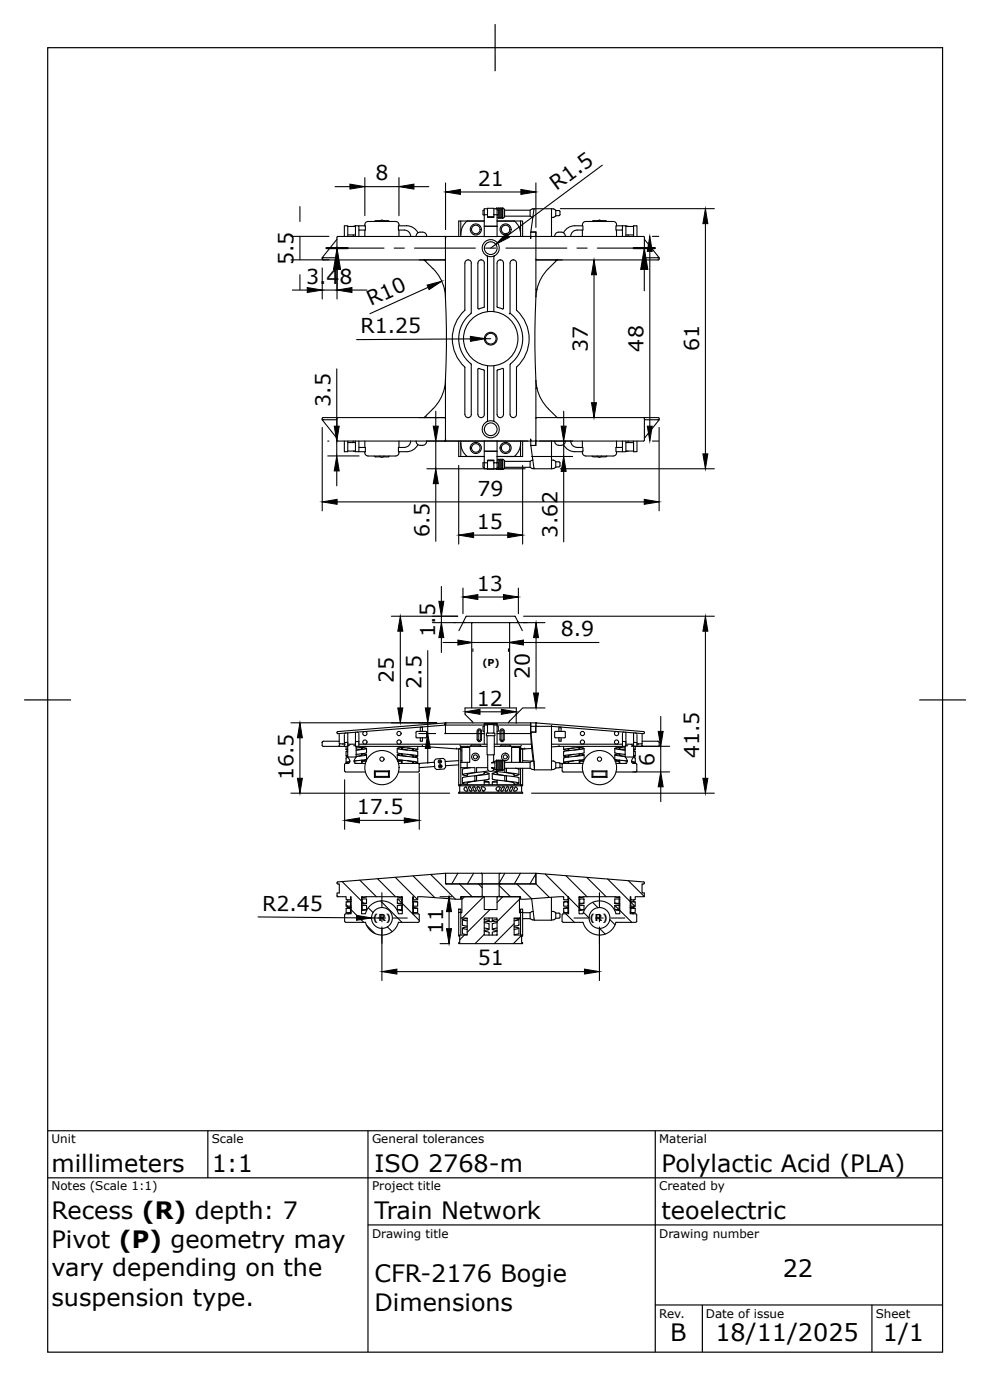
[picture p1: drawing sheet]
<svg xmlns="http://www.w3.org/2000/svg" width="210mm" height="297mm" viewBox="0 0 210 297" stroke-linecap="round" stroke-linejoin="round" font-family="sans-serif">
<g fill="none" stroke="#000" stroke-width=".25">
<path d="M10.1 10.1h190.1v277.1h-190.1zM105.1 5.1v10M5.1 148.7h10M205.1 148.7h-9.9M10.1 240.2h190.1M10.1 250.2h190.1M44.1 240.2v10M78.1 240.2v47M139.1 240.2v47M78.1 260.2h122.1M139.1 277.2h61.1M149.1 277.2v10"/>
<path d="M185.2 277.2v10"/>
</g>
<g fill="none" stroke="#000" stroke-width=".23">
<path d="M71.1 39.6h3.2M77.5 37.7v8.1M77.5 39.6h7.2M84.7 37.7v8.1M87.9 39.6h3.2M94.6 38.9v9.9M113.8 38.9v9.4M127.9 35.1l-20.1 14.9M61.8 50.2h8M63.7 43.9v3.1M63.7 50.2v5M63.7 58.4v3.1"/>
<path d="M68.4 56.9v6.6M71.6 54.7h-3.2l.1 .4 .2 .1M71.6 50.8l-3.2 3.9M71.6 56.9v6.6M71.7 50.2h33.9M71.8 50.2l-.2 .2v4.6l.2 .2M73.1 50.2v-2.2h.8v2.2M73.8 52.7h7.8M73.9 48.1h1.6M73.9 49.9h1.6M75 49.9v.3M75.5 50.2v-2.2h.7v2.2"/>
<path d="M75.5 48l-.5 .1M76.2 48h1.4v.1v.8h-1.4M77.5 48a.89 .89 0 0 1 1.2-1h4.5a1.45 1.45 0 0 1 1.5 .5v.5M77.5 48.9v1.3M80.7 47a.51 .51 0 0 1 .9 0M80.8 46.9h-1.1l-.2 .1M81.4 46.9h1.1l.2 .1M83.7 52.7h2.2M84.7 48.9v1.3M88 52.7h13M88.7 49.4a2.65 2.65 0 0 0-2.4-1.4h-1.7v.9a2.17 2.17 0 0 1 2.4 .5l.2 .8M89 55.2h1.1"/>
<path d="M89.2 49.3h.5M89.2 49.3a.89 .89 0 0 0-.9 .9M89.8 49.3a.86 .86 0 0 1 .8 .9M90.1 55.2h.1M90.1 55.2l.4 .2M94.4 50.2l.2 .2M94.6 55.2h-4.5a13.8 13.8 0 0 1 3.5 4.2 8 8 0 0 1 1 3.8v.1M94.6 50.4v.3M94.6 50.3v.1M94.6 55l-.2 .2h-32.6M94.6 50.2v13.1l.2 6.9-.2 10.4v13.1h8.2M97.8 40.8h12.8"/>
<path d="M97.8 49.8v-2.9h-.4v3.3M97.8 46.9h5M97.8 49.8v.4M98.7 55.9v9.9M98.7 55.9a.68 .68 0 0 1 .7-.7 .68 .68 0 0 1 .7 .7M99.2 46.9l-.7 .8a3.6 3.6 0 0 0-.7 2.1M99.3 55.2h.1M100.1 55.9v10.5a7 7 0 0 0 0 11v10.6a.67 .67 0 0 1-.7 .7 .67 .67 0 0 1-.7-.7M101.5 55.9v9.6M101.5 55.9a.68 .68 0 0 1 .7-.7 .68 .68 0 0 1 .7 .7M102.1 55.2h.1M102.8 45.6h.7v.5h1.4v-.5h.7"/>
<path d="M102.8 44.5l-.2 .2v.9l.2 .1M102.8 55.9l.1 9.2-1.2 .5-.2-.1M103.1 52.7h2.2M103.4 54.3l.1 .2M103.5 44.3h-.7v3.8h2.8M103.5 45.6v-1.4h1.4v1.4M103.5 54.5v11.7M103.5 46.1h1.4M103.5 46h1.4M104.9 54.5v11.7M104.9 44.3h.7M105 54.3l-.1 .2"/>
<path d="M105.3 44.3l.2-.1 .1 .1M105.3 51.9l-1.1 .8M105.5 44.2v.1M105.6 44.3v3.8M105.6 44.5l.2 .2v.9M105.6 50.2h7.1v.5v-.5h1.1v12.9l-.2 7.1 .2 10.6v12.9h-1.1v-.5v.5h-7.1M105.6 55.9v9.2l.1 .2 1.1 .3 .1-.1v-9.6M105.6 55.9a.68 .68 0 0 1 .6-.7 .68 .68 0 0 1 .7 .7M105.6 48.1h-2.8v2.1M105.6 46.2h.2M105.6 44.4h.2M105.6 48.1v2.1"/>
<path d="M105.8 44.7v-.5h.2v2.2h-.2v-.8M105.8 45.6l-.2 .1M106 46.2h.2M106 44.4h.2M106.2 55.2h.1M106.2 44.2h.3v2.2h-.3zM106.5 46.2h.2M106.5 44.4h.2M106.8 44.2l.3 .3v1.6l-.3 .3M106.8 44.2v2.2M107.1 45.9h5.5M107.1 44.6h5.5"/>
<path d="M107.4 52.7h13M108.3 55.9v10.7l-.2 .1M108.3 55.9a.68 .68 0 0 1 .7-.7 .68 .68 0 0 1 .7 .7M108.9 55.2h.1M109.7 55.9v10.1M110.5 46.9h-4.9h3.6a3.6 3.6 0 0 1 1.3 2.8M110.5 46.9h.5v3.3M110.5 46.9v3.3M112.6 44.6v1.3M112.6 45.9l.3 .2M112.7 50.2h.1M112.9 44.4l-.3 .2"/>
<path d="M113 46.1l.1 .1M113.1 46.2h.1M113.4 44.4h-.4M113.8 49.3h-1.1l.7-5h3.7v5.9M113.8 49.3v.9h22.9l.1 .2v4.6l-.1 .2M113.8 55.2h4.5M113.8 49.3h-1.1v.9M116.4 57.1l-1.3 1.7-.6 1.2-.5 1.4M117.1 44.4h.5a.78 .78 0 0 1 .4 1.1v.4l-.5 .3M117.1 46.2h.4M117.8 50.2a1.15 1.15 0 0 1 1.1-.9 1.15 1.15 0 0 1 1.1 .9M118 44.7l.9 .1v.8"/>
<path d="M118.3 55.2h1.1M118.3 55.2l-1.9 1.9M118.3 55.2l-.4 .2M118.9 45.6l-.2 .2h-.7M119 44.3h32.7M119.7 49.4a2.65 2.65 0 0 1 2.4-1.4h1.6l.1 .9a2.15 2.15 0 0 0-2.3 .5l-.3 .8M122.5 52.7h2.2M123.7 48.9v1.3M126.1 58.4v27.1M126.8 52.7h7.8M127 46.9h-1.1l-.2 .1M127.3 46.8l-.5 .2"/>
<path d="M127.3 46.8l.5 .2M127.6 46.9h1.1l.2 .1M130.2 47h-5a1.19 1.19 0 0 0-1.5 .7v.3M130.3 47a.71 .71 0 0 1 .6 1M130.9 48.9v1.3M132.2 48h-1.4v.9h1.4M132.2 48h.7v2.2M132.2 48v2.2M132.9 48.1h1.6M132.9 49.9h1.6M132.9 48l.5 .1M133.4 49.9v.3"/>
<path d="M134.5 50.2v-2.2h.8v2.2M136.8 57.2v4.6M136.8 54.7h3.2v.3l-.3 .2h-25.7l-.2-.2M136.8 50.8l3.2 3.9M138 53.4v37.1M138.5 50.2h1.4M149.8 47.5v48.9M62.1 61.6h3.1M68.4 61.6h3.2M71.5 78.3v12.2M74.7 61.6h3.2M90.9 61l-12.4 5.6"/>
<path d="M94.4 61.4h.2M98.7 65.9a8.2 8.2 0 0 0 0 12M98.7 77.9v.1M98.7 78.1v9.9M98.7 65.8v.2M99.9 72l-24.2 .1M101.5 78.4v9.6M101.5 78.4l.2-.1 1.2 .4-.1 9.3a.67 .67 0 0 1-.6 .7 .67 .67 0 0 1-.7-.7M103.1 71.9h1.1M103.5 77.7l-.1 11.9M104.9 77.7v11.7M106.9 78.4l-.2-.1-1 .3-.1 .1v9.3a.68 .68 0 0 0 .6 .7 .68 .68 0 0 0 .7-.7v-9.6"/>
<path d="M108.3 66.5a6.9 6.9 0 0 1 0 10.9M109.7 65.9a8.2 8.2 0 0 1 0 12.1v10a.68 .68 0 0 1-.7 .7 .68 .68 0 0 1-.7-.7v-10.6M113.8 63v.1M113.8 61.4h.1M113.8 61.4h.2M114 61.4l-.2 1.6M68.4 89.2l3.2 3.9M68.4 90.8v17.7M69.6 93.7h.2M69.6 96.8h6.6M71.5 93.7v3.1M71.7 93.7h40.4"/>
<path d="M71.8 88.7l-.2 .2v4.6l.2 .2M73.1 93.7v2.2h.8v-2.2M73.9 95.8h1.6M73.9 94h1.6M75 93.7v.3M75 95.8l.5 .1M75.5 93.7v2.2M76.2 93.7v2.2h-.7M76.2 95h1.4v.8v.1h-1.4M77.5 96.2a.68 .68 0 0 0 .7 .6M77.5 93.7v1.3M77.5 95.9v.3"/>
<path d="M78.1 96.9h5.9M79.5 96.9l.2 .1h1.1M80.7 96.8l.4 .3M81.1 97.1h.1M81.6 96.8l-.5 .3M82.7 96.9l-.2 .1h-1.1M84.7 96.2a.68 .68 0 0 1-.7 .6M84.7 93.7v1.3M84.7 95.9v.3M87.2 93.7a1.38 1.38 0 0 1-1.4 1.3h-1.2v.9a4.2 4.2 0 0 0 3.5-.7l.6-.8M88.3 93.7h.1a1.01 1.01 0 0 0 1.3 .9M89 88.7h1.1"/>
<path d="M90.1 88.7h4.5M90.5 88.5l-.4 .2M90.6 93.7a.85 .85 0 0 1-.8 .9M90.6 99.6h20.9M92.5 87.3v3.2M92.5 93.7v5.9M94.4 82.5h.2M94.6 93.2v.3l-.2 .2M94.6 80.6v.1a8.5 8.5 0 0 1-2.6 6.1l-1.9 1.9M94.6 88.9l-.2-.2h-25.8l-.2 .5h3.2M94.6 93.5h.1M97.4 93.7v3.3h5.4"/>
<path d="M97.4 98.9v16.7M97.8 94.1a3.6 3.6 0 0 0 1.4 2.8M97.8 93.7v3.3M99.3 88.7h.1M102.1 88.7h.1M102.8 98.2l-.2 .1v.9l.2 .2M102.8 98.3v1.3M102.8 93.7h2.8v2.1h-2.8zM103.4 89.5a1.81 1.81 0 0 0-.6 2.8 1.81 1.81 0 0 0 2.8 0 1.81 1.81 0 0 0-.6-2.8M103.5 98.3v1.4h1.4v-1.4M103.5 97.8h1.4M103.5 97.9h1.4"/>
<path d="M104.9 89.4l.1 .2M105 89.5a1.81 1.81 0 0 0-1.6 0M105.5 99.6v.1M105.6 98.3h-.7v-.5h-1.4v.5h-.7v-2.5h2.8v3.9l-.3-.1M105.6 98.2l.2 .1v.9M105.6 97.7h.2M105.8 98.3v-.8h.2v2.2h-.2v-.5M105.8 99.2l-.2 .2M106 97.7h.2M106.2 88.7h.1M106.2 97.5h.3v2.2h-.3zM106.5 97.7h.2"/>
<path d="M106.7 97.5l.4 .3v1.6l-.3 .3zM106.8 97.5v2.2M107.1 98h5.5M107.1 99.3h5.5M108.9 88.7h.1M110.5 93.7v3.3M110.6 94.1a3.6 3.6 0 0 1-1.4 2.9h-1.9M111 93.7v3.3h-5.4M111 98.9v16.7M112.6 98v1.3M112.6 99.3l.3 .2M112.7 93.7h.1"/>
<path d="M112.7 93.7v.9M112.7 94.6l.7 5M112.9 97h8.7M112.9 97.8l-.3 .2M113.1 97.7h.1M113.1 97.7l-.1 .1M113.8 93.7v.9h-1.1M113.8 80.8v.1M113.8 82.5h.1M113.8 80.8l.2 1.7M113.8 82.5h.2M114 88.7l-.2 .2"/>
<path d="M114 82.5l.5 1.3 .6 1.3 1.3 1.7M116.4 86.8l1.9 1.9h-4.5M117.1 93.7v5.9M117.1 97.7h.5a.77 .77 0 0 1 .4 1.1v.5l-.5 .2h-4.5M117.8 93.7a1.15 1.15 0 0 0 1.1 .9 1.15 1.15 0 0 0 1.1-.9M118 98.1h.7l.2 .2v.8l-.9 .1M119 99.6h32.7M119.4 88.7h-1.1h21.5h.1l.1 .5M119.7 87.3v3.2M119.7 93.7v3.3M121.2 93.7a1.38 1.38 0 0 0 1.3 1.3h1.3l-.1 .9a4.2 4.2 0 0 1-3.4-.7l-.6-.8M123.7 93.7v1.3"/>
<path d="M123.7 95.9v.3M123.7 96.2a.68 .68 0 0 0 .7 .6M124.4 96.9h5.8M125.7 96.9l.2 .1h1.1M126.8 96.8l.5 .3M127.3 97.1h.1M127.8 96.8l-.5 .3M128.9 96.9l-.2 .1h-1.1M130.9 93.7v1.3M130.9 95.9v.3M130.9 96.2a.68 .68 0 0 1-.6 .6M132.2 93.7v2.2"/>
<path d="M132.2 95h-1.4v.9h1.4M132.9 93.7v2.2h-.7M132.9 95.8h1.6M132.9 94h1.6M133.4 95.8l-.5 .1M133.4 93.7v.3M134.5 93.7v2.2h.8v-2.2M136.7 88.7l.1 .2v4.6l-.2 .2h-22.6l-.2-.2M136.8 89.2h3.2l-3.2 3.9M138.5 93.7h1.4M140 90.8v17.7M71.5 100v3.2"/>
<path d="M71.6 106.6h65.2M92.5 102.7v12.3M100.6 113.7h7.2M119.7 100.1v15M83.1 130.9h14.1M85 134.1v16.3M90.8 138.2v12.2M91.8 132.2h6.8M93.7 124.6v3.1M93.7 130.9v1.3M93.7 135.4v3.2M94.1 136.5h3.1"/>
<path d="M98.3 124.9v5.4M98.4 132l.7-1.1h10.2l1.6 3.1M98.4 132l-1 2M98.4 132l.2 .2M98.6 132.2h11.2M100.4 132.2l-.2 .2v18M100.4 137.8v.6M100.4 136.5h7.6M101.5 126.8h5.4M108 137.8v.6M108.1 132.2l.1 .2M108.2 132.4v18"/>
<path d="M109.8 132.2h5.9M110 132l-.2 .2M110.1 124.9v5.4M111.2 136.5h16M111.2 130.9h40.5M113.8 135.4v11.8M149.8 134.1v31.2M61.8 153.5h30.9M63.7 156.7v8.6M68.4 157.7v.6l.2 .2h5.2M68.4 157.7h.1M72 157.4h-3.4l-.2 .3"/>
<path d="M72 155.8v2.1M72 158.3h.1M72 158.3l.1 .2M72 157.9l1.1 .1M72.2 158l-.2 .3M73.1 158h.1M73.1 156v2.5M73.4 155.7l-.2 .1M73.5 158.5v.7M73.8 155.7l.1 2.8M73.8 159.1l-.3 .1 .3 .1M73.8 159.5l-.3 .1v1"/>
<path d="M73.9 157.8l-.1-.1-.7 .1M73.9 158.1h1.6M74.4 158.1l-.5 .3M75.1 158.4h.4M75.5 158.4l.1 .1v2.3h-1.8l.1-2.3M75.5 155.6v2.8M75.6 155.5l-.1 .1M75.6 158.5h.6M75.6 158.9h.1M75.8 155.5l.3 .1M76.2 157.6l-.1-.1-.6 .1M76.2 155.8v2.7"/>
<path d="M76.2 158.1h27.2M76.8 158.9h.1l-.1 .2-1.2 .2 2.2-.3-1-.2v.3M77.6 155.4a.45 .45 0 0 1 .3 .6 .45 .45 0 0 1-.8 .1 .45 .45 0 0 1 .2-.7M77.8 158.5l-2.2 .4M77.8 159v.9l-2.2 .3M84.4 158.5l4.3 .7-1 .2v-.3M84.4 159v.9l4.3 .7-1 .2v-.3M85.4 159.1v-.3l-1 .2 4.2 .6 .1 1M85.4 158.9l-.1 .2 1.2 .2M86.5 158.9l1.1 .2 .2 .1-.1 .1M88.3 156.5l.2 .2M88.5 156.7h1.2"/>
<path d="M88.5 155.3h1.9M88.5 155.3l-.2 .2v1M88.7 158.5v.7M88.9 155.8h3.6M89.2 155.3v-.9h.5v.9M89.2 156.7v.7h.5v-.7M89.7 158.3v.2h-13.5M89.7 158.5l7.2 .6M89.7 156.7h.7M90.4 155.3l.2 .2v1M90.6 156.5l-.2 .2M90.8 153.5v2.3"/>
<path d="M90.8 159v3.1M94.4 155.8h8.4h-1.5v1.3a.46 .46 0 0 0 .5 .4 .46 .46 0 0 0 .4-.4M94.4 153.7l.2-.2v.5l-.2-.2M94.6 153.5l-22.9 1.9-.1 .2 .2 .2 22.8-1.8v1.8M94.6 153.5h19.2M94.6 153.5l-.1 .1M94.6 153.5h.1M94.6 155.6l.2 .2M94.6 153.5v.5h8.2M96.9 158.9v.2h.9M97.7 158.3l.1 .2M97.8 158.5h1.4"/>
<path d="M97.8 159.1v7.6h-.4v.2h13.6v-.2h-.5v-3.5M97.8 158.8h1.9v3.1h-1.9M97.8 159.1h-.4v7.6M97.8 158.8v.3l-.1-.2M97.8 158.5v.3M97.8 159.5h.3M98.1 158.8v3.1M99.2 158.5h4.2M99.2 158.5v.3M99.8 158.5a1.85 1.85 0 0 1 1.7-.2h.4l.3 .2M100.2 153.1l-1.4-1.5v-1.2h10.8v3.2M100.2 153.1l.2 .4"/>
<path d="M101.3 155.6l-.2 .2M101.9 151.2h4.6M102 155.3v1.8M102 155.3l-.2-.3-.3 .3 .1 1.8 .2 .2 .2-.2M102.2 155.3v1.8M102.2 155.3a.45 .45 0 0 0-.4-.5 .45 .45 0 0 0-.5 .5v.3M102.8 154v-.2h2.8v4.3M102.8 154.2l-.2 .1v1l.2 .1M102.8 154v4.1M102.8 153.6h2.8v.2h-2.8zM102.8 154h.7M103.3 155.7h1.8v.6h-1.8z"/>
<path d="M103.4 156.3v4h1.6v-4M103.5 155.7v-1.8h1.4v1.8M104.9 154h7.8v-.5v.8h1.1v1.2h-1.1v.3M105 158.5h5.5M105 158.1h7.9l.3 3.5M105.6 154.2l.2 .1v1l-.2 .1M106.2 158.5a1.85 1.85 0 0 1 1.6-.2h.5l.2 .2M106.8 157.1l-.2 .2-.2-.2v-1.8l.2-.3 .2 .3v1.8M107.1 155.6v-.3a.45 .45 0 0 0-.5-.5 .45 .45 0 0 0-.4 .5v1.8a.45 .45 0 0 0 .4 .4 .45 .45 0 0 0 .5-.4v-1.3h-1.5h7.1M107.1 155.6l.2 .2M107.3 160h.1M107.3 160a.8 .8 0 0 0-.8 .8 .8 .8 0 0 0 .8 .8"/>
<path d="M107.4 160a.8 .8 0 0 1 .7 .8 .8 .8 0 0 1-.7 .7M108.2 153.1l-.2 .4M109.2 158.5v.3h1.3M109.2 158.8h-.6v3.1M109.6 151.6v.2M110.3 158.8v3.1M110.3 159.5h.2M110.5 159.1h.5v2.8M110.5 158.8v.3l.2-.2M110.5 158.5v.3M110.5 159.1v2.8M110.5 159.1h.9"/>
<path d="M110.7 158.3l-.2 .2M111 159.1h.1M111 150.4l-2.8 2.7M111.1 150.4h4.6M111.4 158.9v.2M112.7 155.6v.2M112.7 155.8l.1 2.3M112.7 155.8h.1M112.7 154v1.6M112.7 154.3l.8 9.2M112.9 159l-1.5 .1M113.8 154l.2 .2 3.1 .1v-.2"/>
<path d="M113.8 153.5v2h-1.1v.3M113.8 153.5h.1M113.8 153.5l.1 .1M114 153.7l-.2-.2 22.9 1.9 .1 .3M117.1 158.1h15.1M117.8 156.5l.2 .2h1.9l.2-.2M118.7 158.3v.2h13.5M118.7 155.3v-.9h.4v.9M118.7 156.7v.7h.4v-.7M118.7 158.5l-1.6 .1M119.7 158.5v.7M120 155.5v1"/>
<path d="M120.1 155.5l-.2-.2-2.1 .1v1.1M121.9 158.9l-1.1 .2-.2 .1 .1 .1M123 158.9l.1 .2-1.2 .2M123 159.1v-.3l1 .2-4.3 .6v1M124 158.5l-4.3 .7 1 .2v-.3M124 159v.9l-4.3 .7 1 .2v-.3M130.6 158.5l2.1 .4M130.6 159v.9l2.1 .3M130.8 155.4a.45 .45 0 0 0-.3 .6 .45 .45 0 0 0 .8 .1 .45 .45 0 0 0-.2-.7M131.6 158.9h-.1l.1 .2 1.1 .2M131.6 159.1v-.3l-1 .2 2.2 .3M132.2 155.8v2.7"/>
<path d="M132.2 158.5h.6M132.2 157.6l.1-.1 .6 .1M132.5 155.5l-.2 .1M132.8 155.5l.1 .1M132.9 155.6l-.1 5.2h1.8l-.1-5M132.9 158.4h.4M132.9 158.1h1.6M134 158.1l.5 .3M134.1 158.5h8.1M134.6 159.1l.3 .1-.3 .1M134.6 159.5l.3 .1v1M134.6 155.7v.1"/>
<path d="M134.9 158.5v.7M134.9 155.7l.3 .1M135.2 157.7l.1 .1M135.2 157.7l-.6 .1M135.3 158h.1M135.3 156v2.5M136.2 158l.2 .3M136.4 158.3l-.1 .2M136.4 157.4h3.4l.2 .3M136.4 157.9l-1.1 .1M136.4 155.8v2.1M136.4 158.3h.1"/>
<path d="M136.8 155.7l-.2 .1-19.5-1.5v9.2h-3.6M140 157.7v.6l-.2 .2h-5.2M140 157.7h.1M140.3 152.2v3.1M140.3 158.5v5.4M61.8 168.5h33.7M73.2 162.4v1.3l.2 .2M73.2 165.6v10.5M73.4 164h4.2M73.4 162.1l-.2 .3M73.8 160.4l-.3 .1 .3 .2M73.8 160.8l.4 .5 .1 .5-.4 .3h-.5"/>
<path d="M73.9 160.9l-.4 .1v.9M74.3 161.7l-.8 .2 .6 .2M75.3 162.1h2.3M75.6 160.2h.1M75.6 160.8l-.3 .5a.51 .51 0 0 0-.1 .5 .51 .51 0 0 0 .4 .3M76.3 174.2h9.5M76.8 161.5l1 .1M76.8 160.2l.1 .1-.1 .1-1.2 .3 2.2-.4-1-.2v.3M76.8 161.6l.9 .1M76.8 161.5v.6M76.9 161.7v.4M77.8 160.3v1l-2.6 .3h.5"/>
<path d="M79.5 163.7v1.4l.2-.2v-1M79.5 165.1h3.2M79.7 164.9h2.8M82.7 163.7l-.2 .2v1l.2 .2v-1.4h-3.2l.2 .2h2.8M84.4 160.3v1l4.3 .6-1 .2v-.3M84.5 161.7h.8M84.6 164h4.2M85.4 160.4v-.3l-1 .2 4.2 .7 .1 .9M85.4 161.5l-1 .1M85.4 161.6l-.1 .1v.4M85.4 161.5v.6M85.4 160.2l-.1 .2 1.2 .3"/>
<path d="M86.5 161.6l1.2 .2 .1 .1-.1 .1M86.5 160.2l1.2 .3 .1 .1-.1 .1M89 162.4v1.3l-.2 .2M89 164.3v11.8M92.2 161.9l-3.2 .2v.3a1.5 1.5 0 0 0-1.4-.3h-3M92.3 162.8l-3.3 .2M94.6 162.2v.8l-.3 .3-1.6 .2-.4-.4v-.7M94.6 162.1l-.1-.7-.4-.3-1.6 .1-.3 .4 .1 .7M97.4 168.3h13.6v.2h-13.6zM97.4 162.5l-2.8 .1M97.4 161.6l-2.9 .1M97.6 166.9v1.4"/>
<path d="M97.8 166.9v-.2h12.7v.2M97.8 163h3v1.1l-2.6 .4 1 .3M97.8 161.5h.3M98.2 166.3v-1.1l2.6-.4v1.1l-2.6 .4 1 .3M98.5 167.6l.2-.4 .3-.1 .3 .8M98.5 167.6l.1 .2 .4 .2M99.2 161.9v1.2M99.3 167.8v.2h-.3M99.5 167.3l.3 .7M99.5 167.3v-.2h.4l.3 .8M99.8 167.9l.1 .1M99.9 163l-1.7 .3v1.2"/>
<path d="M100.2 167.8v.2h-.3M100.4 167.3l.3 .7M100.7 167.9l.1 .1M100.7 167.1h-.3v.2M100.7 167.1l.1 .1M100.8 167.2l.3 .7M101 165.9l-1.6 .3-.2 .1v.4M101 164.1l-1.6 .3-.2 .1v.4M101.1 167.8v.2h-.3M101.2 164l-.4 .1M101.2 165.9h-.4M101.3 167.3l.3 .7"/>
<path d="M101.7 167.2l.3 .7M101.7 167.2l-.3-.1-.1 .2M102.1 167.8l-.2 .2-.3-.1M102.2 167.3l.3 .7M102.2 167.3l.1-.2a.55 .55 0 0 1 .8 .5M102.5 167.9l.1 .1M102.6 168h.1M102.8 164l1 .3-3 .5M102.8 163.9v.4l-.1 .1-1.7 .4M102.8 165.9l1 .2h-1M102.8 165.7v1M103.1 167.6l-.3 .4h-.2"/>
<path d="M103.6 163h-2.4v1l2.5-.3M103.6 160.3v3.1v.2l.4 .2M103.8 164.3v1.1l-.4 .2-2.2 .3v-1.2M103.8 166.1v.6M104.5 164.3l.1 1.2 5.6 .8-1 .3M104.5 166.1h1.1M104.7 163.7l2.8 .4M104.8 163.4l-.2 .4h-.6M104.8 160.3v1.5l-.4 .2h.7M104.8 161.7h.3M104.8 163.4h.3M105.1 163.1h-.7l.4 .3"/>
<path d="M105.1 161.7v.3M105.1 162v1.4M105.1 163.4l.4 .2M105.3 167.6l.1 .2 .4 .2M105.5 161.5v2.1M105.5 161.5l-.4 .2M105.6 165.9l-1 .1-.1 .7M105.6 163.9v.4l.1 .1 1.7 .4M105.6 164l-1.1 .3 2.7 .4v1.2M105.6 165.7v1M105.6 161.6h.2M105.6 163.5h.2"/>
<path d="M105.8 168h.1M105.8 161.5h.2v2.1h-.2zM105.9 167.9l-.1 .1M106 161.6h.2M106 163.5h.2M106.1 167.1a.54 .54 0 0 0-.8 .5M106.1 167.1l.1 .2M106.2 167.3l-.3 .7M106.2 161.5h.3v2.1h-.3zM106.4 167.8l.1 .2 .3-.1M106.5 161.6h.2M106.5 163.5h.2"/>
<path d="M106.7 161.5l.4 .2v1.7l-.3 .2zM106.8 161.5v2.1M107 167.1h-.3l-.4 .8M107 167.1l.1 .2M107.1 167.3l-.3 .7M107.1 161.9h5.5M107.1 163.2h5.5M107.2 164.7l3 .5v1.1M107.2 163.2v.8M107.3 167.8l.1 .2 .3-.1M107.4 164.1l1.6 .3 .2 .1v.4M107.4 165.9l1.7 .3 .1 .5"/>
<path d="M107.4 161.6h-.1M107.5 163.2v.9l2.7 .4-1 .3M107.5 164.8v1.1M107.9 167.1l-.3 .1-.3 .7M107.9 167.1l.1 .2M108 167.3l-.3 .7M108.2 167.8l.1 .2 .3-.1M108.6 167.1h.3v.2M108.6 167.1l-.4 .8M108.9 167.3l-.3 .7M109.4 163.2l.8 .2v1.1M109.9 167.6l-.2-.4-.3-.1-.3 .8"/>
<path d="M109.9 167.6a.47 .47 0 0 1-.3 .4 .47 .47 0 0 1-.5-.1v-.1M110.3 161.5h.2M110.8 166.9v1.4M111 163.2v3.5M111 161.6l2 .1M112.6 161.9v1.3M112.6 163.2l.3 .2M112.9 168.5h38.8M112.9 161.7l-.3 .2M113 161.7l.3-.1 .2 1.8M113 163.4l.5 .1M113.4 163.5h.1"/>
<path d="M117.1 161.6h.5a.78 .78 0 0 1 .4 1.1v.5l-.9 .3M118 162l.9 .1v.8M118.9 163h.5M118.9 162.1h.5v.2a3.9 3.9 0 0 1 2.3-.2h2.1M118.9 162.8l-.2 .3h-.7M119.4 162.4v1.3l.2 .2M119.6 164h4.2M121.9 161.6l-1.2 .2-.1 .1 .1 .1M121.9 160.2l-1.2 .3-.1 .1 .1 .1M123 160.2l.1 .2-1.2 .3M123 161.5l1 .1M123 160.4v-.3l1 .2-4.3 .7v.9"/>
<path d="M123 161.6l.9 .1M123 161.5v.6M123.1 161.7v.4M124 160.3v1l-4.3 .6 1 .2v-.3M125.7 163.7v1.4M125.9 164.9h2.8l.2 .2h-3.2zM125.9 163.9h2.8l.2-.2v1.4M125.9 163.9v1M128.7 163.9v1M128.9 163.7h-3.2l.2 .2M130.6 160.3v1l2.6 .3h-.5M130.6 161.7h.9"/>
<path d="M130.8 164h4.2M130.8 162.1h2.3M131.6 160.4v-.3l-1 .2 2.2 .4M131.6 161.6l-.1 .1v.4M131.6 160.2l-.1 .1 .1 .1 1.1 .3M131.6 161.5l-1 .1M131.6 161.5v.6M132.8 160.8l.3 .5a.51 .51 0 0 1 .1 .5 .51 .51 0 0 1-.4 .3M134.1 161.7l.8 .2-.6 .2M134.1 161.6l.1 .4 .8 .1 .2 .3M134.4 163.9h7.8M134.5 160.9l.4 .1v.9"/>
<path d="M134.6 160.4l.3 .1-.3 .2M134.6 160.8l-.5 .8M135.2 162.4v1.3l-.2 .2M140.3 167.1v3.2M54.8 194.8l20.9 .1M71.6 187.6l.1-.3 22.9-1.8v2.2h7.6M71.6 190.2l.2 .3M71.6 187.6l.4 .1v2h-.4v.8h1.9v.6h.9v-.6h.2v3.6h-1.2l-.2 .2M72.6 187.2l4.2 4.2M73.2 194.3v1.4M73.5 192.2l.3 .3M73.8 192.7h.8l-1.1 .2v.9h.9"/>
<path d="M73.8 191.1v.4M73.8 192.5v.2M73.9 192.7v.1M74.3 193.8l-.4 .3M74.3 192.9l.1 .2M74.4 192.9v.9h.2M74.4 192.9h-.9M74.4 191.6h-.9M74.4 191.6v.9M74.6 191l-.2 .1M74.6 192.8l-.2 .1M74.6 192.4l-.2 .1"/>
<path d="M74.6 191.4l-1.1 .2v.9h.9M74.6 191.5l-.2 .1M74.6 193.2l2.6 2.7M75.7 195h3M76.4 186.9l3.5 3.6M76.9 190.5l-.1 .1M76.9 192.3l-.1 .1M76.9 192.3h.9v.9l-1 .2M76.9 191.9h-.1M76.9 191h-.1M76.9 191l.9-.1v.9M76.9 191v.9"/>
<path d="M76.9 192.3v.9M76.9 191.5l.3 .3M77.7 192.3l.1 .1M77.8 196.5l1.8 1.8M77.8 190.5l-1 .2M77.8 193.2l-1 .1M77.8 191.8l-.9 .1M77.8 191.8l-1 .2M78.2 192.8l1 1M78.9 195h2.2M80.2 186.6l3.8 3.9M80.3 195h1.6"/>
<path d="M80.8 191.4l4.6 4.5M81.1 189.6v3M81.1 194.2v1.6M81.1 196.9v11.4M82.3 196.9l1 1M83.5 195h3M83.9 186.3l4.8 4.8M84.4 190.5h1v3.6h-.8a3.6 3.6 0 0 0-3.5-2.8 3.6 3.6 0 0 0-3.5 2.8M84.4 190.5h-7.6v3.6h.8M84.4 190.5l1 .2M84.4 192.3h.9v.9h-.9zM84.4 193.2l1 .2"/>
<path d="M84.4 190.9l.9 .1v.9l-.9-.1zM84.4 191.8l1 .2M84.5 190.9l.8 .9M85.3 190.5l.1 .1M85.3 193.2l.1 .1M85.3 192.3l.1 .1M85.3 191.9l3.7 3.6M85.3 191h.1M87.6 191l.2 .1M87.6 192.7l1.1 .2M87.6 193.8h.2M87.6 192.8l.2 .1"/>
<path d="M87.6 191.4l1.1 .2M87.6 192.4l.2 .1M87.6 191.5l.2 .1M87.7 186l4.6 4.6M87.8 192.9h.9v.9h-.9zM87.8 191.6h.9v.9h-.9zM91.5 185.7l5.2 5.3M93.4 190.5h2.6M94.8 187.7h7.4M95.4 193.6v3.6M97.2 185.5l-1.3 2.2M97.4 193.1h.4v.7h-.4z"/>
<path d="M97.4 193.8v4.8M97.5 187.7l2.8 2.8M97.8 190.5h12.7v.2h-.2v3.2h.2v1.1h-1.3v3.6h1.8v.2h-.2v1.4h.2v.2h-13.6v-.2h.2v-1.4h-.2v-.2h1.8v-3.6h-1.4v-1.1h.3v-3.2h-.3zM97.8 193.8v.1M97.8 195v3.6M98.2 197.1v1.2l1 .2M98.2 195.3v1.2l1 .2M98.6 198.6l-1 1M98.6 190.5l-.5 .5M99.2 196.9l-1 .2 1 .3M99.2 195.1l-1 .2 1 .3M100.6 185.5l-1.4 2.2"/>
<path d="M101.6 187.7l.8 .8M102.2 187.7h4M102.2 185.5h-7.6v2.1l.2 .1M102.2 185.5h4M102.2 187.7l.2 .2v2.4l-.2 .2h-4.4v.5l-9.1-.5v.6h-.9v-.6h-.1v3.6h1.3v1.7l-4.4 .1a3.6 3.6 0 0 1-3.5 2.7 3.6 3.6 0 0 1-3.5-2.7h-4.2l-.2-.2M102.2 185.5l.2 .2v1.9l-.2 .1M102.7 190.5l-4.5 4.5M102.8 195h2.8v3.6h-2.8zM102.8 195.3l1 .2-1 .3M102.8 197.8l1 .2v.6M102.8 196l1 .2v1.2M102.8 197.1l1 .3-1 .2"/>
<path d="M102.8 198.5l-1.9 1.9M103.7 195.6l.3 .1M103.8 195v.6M104 195.8h.4M104.1 193.2l-4.9 4.8M104.5 195v.6M104.7 195.6l-.3 .1M105.6 197.1l-1.1 .3 1.1 .2M105.6 195.3l-1.1 .2 1.1 .3M105.6 197.8l-1 .2-.1 .6M105.6 196l-1.1 .2v1.2M105.7 190.4l-.1 .2v2.6h-2.8v-2.6l-.1-.2"/>
<path d="M106 188.1l2.4 2.4M106 187.6l.2 .1M106.2 185.5h7.6v2.1l-.2 .1h-7.4M106.2 187.7l-.2 .2v2.4l.2 .2h4.3v.5l9.2-.5v.6h.9v-.6h.1v3.6h-1.1l-.2 .2M106.2 185.5l-.2 .2v1.9M106.8 190.5l-1.2 1.2M107.2 185.5l-1.2 2.1M109.2 195.1l1 .2-1 .3M109.2 196.9l1 .2-1 .3M109.2 196.2l-4.3 4.2M109.5 195.1h1M109.7 187.7l3.2 3.2 .6 4.5h3.6v-4.8"/>
<path d="M110.2 195.3v1.2l-1 .2M110.2 197.1v1.2l-1 .2M110.3 191l-4.7 4.7M110.5 185.5l-1.3 2.2M110.5 193.1h.5v.7h-.5zM110.5 193.8l-.2 .1M110.5 195v3.6M110.5 194.8l-.1 .2M110.8 198.6l-1.8 1.8M111 193.8v4.8M111 195.1h1.6M111 193.9h1.6"/>
<path d="M112.6 193.9v1.2M112.6 195.1l.3 .2M112.9 193.6l-.3 .3M113 195.3l.4 .1M113.2 193.6h-.2M113.8 187.7l2.9 2.9M113.8 185.6l-1.3 2.1M115.8 185.6l4.8 4.9M117.1 193.6h.5l.4 .3v1.2l-.9 .3M118 193.9l.9 .1v.8l-.2 .2M118 195h.7M119.4 194.3v1.4"/>
<path d="M119.7 193.6l.2 .2M119.7 191.6h.9v.9h-.9zM120.1 194.1l1.9 1.8M120.2 186l4.4 4.5M120.6 192.9v.9h.2M120.6 192.9h-.9M120.7 190.6l2.3 2.2M120.8 191l-.2 .1M120.8 192.8l-.2 .1M120.8 192.7l-1.1 .2v.9h.9M120.8 191.5l-.2 .1M120.8 192.4l-.2 .1"/>
<path d="M120.8 191.4l-1.1 .2M121.9 195h3M123.1 190.5l-.1 .1M123.1 192.3l-.1 .1M123.1 192.3h.9v.9l-1 .2M123.1 191l.9-.1v.9l-.9 .1zM123.1 191h-.1M123.1 191.9h-.1M123.1 192.3v.9M123.1 193l.2 .2M123.8 194.1a3.6 3.6 0 0 1 3.5-2.8 3.6 3.6 0 0 1 3.5 2.8h.8v-3.6h-8.6v3.6h.8M123.9 193.8l1.2 1.1"/>
<path d="M124 190.5l-1 .2M124 193.2l-1 .1M124 191.8l-1 .2M124.6 186.4l4.1 4.1M125.9 191.7l1.1 1.1M126.5 195h1.6M127.3 189.6v3M127.3 194.2v1.6M127.3 196.9v11.4M127.3 197.2l1.2 1.2M129 186.7l5 4.9v.9M129.5 195.3l1.1 1.1"/>
<path d="M129.7 195h3M130.6 190.5l1 .2M130.6 192.3h.9v.9h-.9zM130.6 193.2l1 .2M130.6 192.3l.9 .9M131.5 190.5l.1 .1M131.5 192.3l.1 .1M131.5 193.2l.1 .1M131.5 191.9l-.9-.1 1 .2M131.5 191.9h.1M131.5 191v.9M131.6 191l-1-.1v.9"/>
<path d="M131.6 193.4l2.6 2.5M133.4 187.1l3.4 3.3M133.8 191l.2 .1M133.8 192.8l.2 .1M133.8 193.8h.2M133.8 191.4l1.1 .2v.9l-1.1-.1M134 192.9h.9v.9h-.9zM134 191.6h.9M134 191.6l.8 .9M134.1 193.8l.4 .3M134.5 192.7v.1M134.6 192.5v.2h-.8l1.1 .2"/>
<path d="M134.6 191.1v.4M136.6 187.8l-.3-.1v2h.5v.8h-1.9v.6h-.9v-.6h-.2v3.6h1.3v1.7l-4.3 .1a3.6 3.6 0 0 1-3.5 2.7 3.6 3.6 0 0 1-3.5-2.7h-4.2l-.2-.2M136.8 187.5l-.2 .3M136.8 187.5l-.1-.2-22.9-1.8v2.2h-7.6M84.3 206.4h39.8M93.4 200.4h2.1"/>
<circle cx="101" cy="48.7" r="1.18"/>
<circle cx="101" cy="48.7" r=".91"/>
<circle cx="104.2" cy="52.7" r="1.81"/>
<circle cx="104.2" cy="52.7" r="1.35"/>
<circle cx="107.4" cy="48.7" r="1.18"/>
<circle cx="107.4" cy="48.7" r=".91"/>
<circle cx="104.2" cy="71.9" r="1.14"/>
<circle cx="104.2" cy="71.9" r="1.35"/>
<circle cx="104.2" cy="71.9" r="5.8"/>
<circle cx="101" cy="95.1" r=".91"/>
<circle cx="101" cy="95.1" r="1.18"/>
<circle cx="104.2" cy="91.2" r="1.35"/>
<circle cx="107.4" cy="95.1" r=".91"/>
<circle cx="107.4" cy="95.1" r="1.18"/>
<circle cx="77.5" cy="157.6" r=".45"/>
<circle cx="84.7" cy="157.6" r=".45"/>
<circle cx="84.7" cy="155.8" r=".45"/>
<circle cx="123.7" cy="155.8" r=".45"/>
<circle cx="123.7" cy="157.6" r=".45"/>
<circle cx="130.9" cy="157.6" r=".45"/>
<circle cx="81.1" cy="163" r="3.6"/>
<circle cx="81.1" cy="161.2" r=".45"/>
<circle cx="93.4" cy="161.8" r=".35"/>
<circle cx="93.4" cy="161.8" r=".18"/>
<circle cx="93.5" cy="162.8" r=".35"/>
<circle cx="93.5" cy="162.8" r=".18"/>
<circle cx="100.9" cy="160.8" r=".8"/>
<circle cx="100.9" cy="160.8" r=".43"/>
<circle cx="107.3" cy="160.8" r=".43"/>
<circle cx="127.3" cy="161.2" r=".45"/>
<circle cx="127.3" cy="163" r="3.6"/>
<circle cx="81.1" cy="195" r="2.21"/>
<circle cx="127.3" cy="195" r="2.21"/>
</g>
<g fill="#000">
<path d="M74.3 39.1l3.2 .5-3.2 .6zM84.7 39.6l3.2-.5v1.1zM71.6 52.7l.7 4.5h-1.5zM94.6 40.8l3.2-.6v1.1zM107.5 49.6l.6 .8-2.8 1.5zM110.6 40.2l3.2 .6-3.2 .5zM126.1 55.2l.6 3.2h-1.1zM136.8 52.7l.8 4.5h-1.5zM138 50.2l.5 3.2h-1zM149.8 44.3l.5 3.2h-1zM65.2 61.1l3.2 .5-3.2 .5zM71.6 61.6l3.1-.5v1z"/>
<path d="M90.7 60.6l3.1-.9-2.7 1.8zM99.9 71.4l3.2 .5-3.2 .6zM71 90.5h1l-.5 3.2zM92 90.5h1.1l-.6 3.2zM119.2 90.5h1l-.5 3.2zM125.6 85.5h1.1l-.6 3.2zM137.5 90.5h1l-.5 3.2zM149.3 96.4h1l-.5 3.2zM71.5 96.8l.5 3.2h-1zM68.4 106.6l3.2-.5v1zM92.5 99.6l.6 3.1h-1.1zM97.4 113.7l3.2-.6v1.1z"/>
<path d="M107.8 113.1l3.2 .6-3.2 .5zM119.7 97l.5 3.1h-1zM136.8 106.1l3.2 .5-3.2 .5zM85 130.9l.5 3.2h-1zM93.2 127.7h1l-.5 3.2zM93.7 132.2l.5 3.2h-1zM97.2 135.9l3.2 .6-3.2 .5zM98.3 126.8l3.2-.5v1zM106.9 126.3l3.2 .5-3.2 .5zM108 136.5l3.2-.6v1.1zM113.8 132.2l.6 3.2h-1.1zM149.8 130.9l.5 3.2h-1z"/>
<path d="M63.7 153.5l.5 3.2h-1zM84.5 150.4h1l-.5 3.1zM90.8 155.8l.6 3.2h-1.1zM90.3 150.4h1.1l-.6 3.1zM98.8 151.2l3.1-.6v1.1zM106.5 150.6l3.1 .6-3.1 .5zM113.3 147.2h1.1l-.6 3.2zM139.8 155.3h1l-.5 3.2zM63.2 165.3h1l-.5 3.2zM73.2 174.2l3.1-.5v1.1zM85.8 173.7l3.2 .5-3.2 .6zM140.3 163.9l.5 3.2h-1z"/>
<path d="M149.3 165.3h1l-.5 3.2zM75.7 194.4l3.2 .6-3.2 .5zM94.8 197.2h1.1l-.5 3.2zM95.4 190.5l.5 3.1h-1.1zM81.1 206.4l3.2-.6v1.1zM124.1 205.8l3.2 .6-3.2 .5z"/>
</g>
<g fill="none" stroke="#000" stroke-width=".21">
<path d="M74.3 39.1l3.2 .5-3.2 .6zM84.7 39.6l3.2-.5v1.1zM71.6 52.7l.7 4.5h-1.5zM94.6 40.8l3.2-.6v1.1zM107.5 49.6l.6 .8-2.8 1.5zM110.6 40.2l3.2 .6-3.2 .5zM126.1 55.2l.6 3.2h-1.1zM136.8 52.7l.8 4.5h-1.5zM138 50.2l.5 3.2h-1zM149.8 44.3l.5 3.2h-1zM65.2 61.1l3.2 .5-3.2 .5zM71.6 61.6l3.1-.5v1z"/>
<path d="M90.7 60.6l3.1-.9-2.7 1.8zM99.9 71.4l3.2 .5-3.2 .6zM71 90.5h1l-.5 3.2zM71.5 96.8l.5 3.2h-1zM92 90.5h1.1l-.6 3.2zM92.5 99.6l.6 3.1h-1.1zM119.2 90.5h1l-.5 3.2zM119.7 97l.5 3.1h-1zM125.6 85.5h1.1l-.6 3.2zM137.5 90.5h1l-.5 3.2zM149.3 96.4h1l-.5 3.2zM68.4 106.6l3.2-.5v1z"/>
<path d="M97.4 113.7l3.2-.6v1.1zM107.8 113.1l3.2 .6-3.2 .5zM136.8 106.1l3.2 .5-3.2 .5zM85 130.9l.5 3.2h-1zM93.2 127.7h1l-.5 3.2zM93.7 132.2l.5 3.2h-1zM97.2 135.9l3.2 .6-3.2 .5zM98.3 126.8l3.2-.5v1zM106.9 126.3l3.2 .5-3.2 .5zM108 136.5l3.2-.6v1.1zM113.8 132.2l.6 3.2h-1.1zM149.8 130.9l.5 3.2h-1z"/>
<path d="M63.7 153.5l.5 3.2h-1zM84.5 150.4h1l-.5 3.1zM90.3 150.4h1.1l-.6 3.1zM90.8 155.8l.6 3.2h-1.1zM98.8 151.2l3.1-.6v1.1zM106.5 150.6l3.1 .6-3.1 .5zM113.3 147.2h1.1l-.6 3.2zM139.8 155.3h1l-.5 3.2zM63.2 165.3h1l-.5 3.2zM73.2 174.2l3.1-.5v1.1zM85.8 173.7l3.2 .5-3.2 .6zM140.3 163.9l.5 3.2h-1z"/>
<path d="M149.3 165.3h1l-.5 3.2zM75.7 194.4l3.2 .6-3.2 .5zM94.8 197.2h1.1l-.5 3.2zM95.4 190.5l.5 3.1h-1.1zM81.1 206.4l3.2-.6v1.1zM124.1 205.8l3.2 .6-3.2 .5z"/>
</g>
<path d="M69.3 52.7h4.5M134.6 52.7h4.5" fill="none" stroke="#000" stroke-width=".46"/>
<g font-size="5.1">
<text x="10.9" y="249">millimeters</text>
<text x="45" y="249">1:1</text>
<text x="79.5" y="249">ISO 2768-m</text>
<text x="140.5" y="249">Polylactic Acid (PLA)</text>
<text x="10.9" y="258.9">Recess (R) depth: 7</text>
<text x="79.5" y="258.9">Train Network</text>
<text x="140.5" y="258.9">teoelectric</text>
<text x="10.9" y="265">Pivot (P) geometry may</text>
<text x="10.9" y="271.1">vary depending on the</text>
<text x="79.5" y="272.3">CFR-2176 Bogie</text>
<text x="166.2" y="271.3">22</text>
<text x="10.9" y="277.4">suspension type.</text>
<text x="79.5" y="278.4">Dimensions</text>
<text x="142.3" y="284.8">B</text>
<text x="151.9" y="284.8">18/11/2025</text>
<text x="187.5" y="284.8">1/1</text>
</g>
<g font-size="4.4">
<text x="79.7" y="38.3">8</text>
<text x="101.5" y="39.5">21</text>
<text x="118.2" y="40.6" transform="rotate(-37 118.2 40.6)">R1.5</text>
<text x="62.3" y="56.3" transform="rotate(-90 62.3 56.3)">5.5</text>
<text x="65" y="60.3">3.4</text>
<text x="72.1" y="60.3">8</text>
<text x="78.8" y="65.1" transform="rotate(-24 78.8 65.1)">R10</text>
<text x="76.6" y="70.8">R1.25</text>
<text x="124.8" y="74.8" transform="rotate(-90 124.8 74.8)">37</text>
<text x="136.6" y="74.7" transform="rotate(-90 136.6 74.7)">48</text>
<text x="148.5" y="74.6" transform="rotate(-90 148.5 74.6)">61</text>
<text x="70.2" y="86.4" transform="rotate(-90 70.2 86.4)">3.5</text>
<text x="101.4" y="105.3">79</text>
<text x="91.2" y="114" transform="rotate(-90 91.2 114)">6.5</text>
<text x="101.3" y="112.3">15</text>
<text x="118.4" y="114.2" transform="rotate(-90 118.4 114.2)">3.62</text>
<text x="101.3" y="125.5">13</text>
<text x="92.4" y="135.3" transform="rotate(-90 92.4 135.3)">1.5</text>
<text x="119.1" y="135.1">8.9</text>
<text x="83.7" y="145" transform="rotate(-90 83.7 145)">25</text>
<text x="89.5" y="146.3" transform="rotate(-90 89.5 146.3)">2.5</text>
<text x="101.3" y="149.9">12</text>
<text x="112.5" y="144.2" transform="rotate(-90 112.5 144.2)">20</text>
<text x="148.5" y="161.1" transform="rotate(-90 148.5 161.1)">41.5</text>
<text x="62.3" y="165.7" transform="rotate(-90 62.3 165.7)">16.5</text>
<text x="139" y="162.6" transform="rotate(-90 139 162.6)">6</text>
<text x="75.8" y="172.9">17.5</text>
<text x="55.7" y="193.4" transform="rotate(1 55.7 193.4)">R2.45</text>
<text x="94.1" y="198.3" transform="rotate(-90 94.1 198.3)">11</text>
<text x="101.5" y="205">51</text>
</g>
<g font-size="2.5">
<text x="10.9" y="242.9">Unit</text>
<text x="45" y="242.9">Scale</text>
<text x="79" y="242.9">General tolerances</text>
<text x="140" y="242.9">Material</text>
<text x="10.9" y="252.8">Notes (Scale 1:1)</text>
<text x="79" y="252.8">Project title</text>
<text x="140" y="252.8">Created by</text>
<text x="79" y="262.9">Drawing title</text>
<text x="140" y="262.9">Drawing number</text>
<text x="140" y="280">Rev.</text>
<text x="149.9" y="280">Date of issue</text>
<text x="186" y="280">Sheet</text>
</g>
<g font-size="2">
<text x="102.4" y="141.5">(P)</text>
<text x="79.3" y="195.6">(R)</text>
<text x="125.2" y="195.6">(R)</text>
</g>
</svg>
